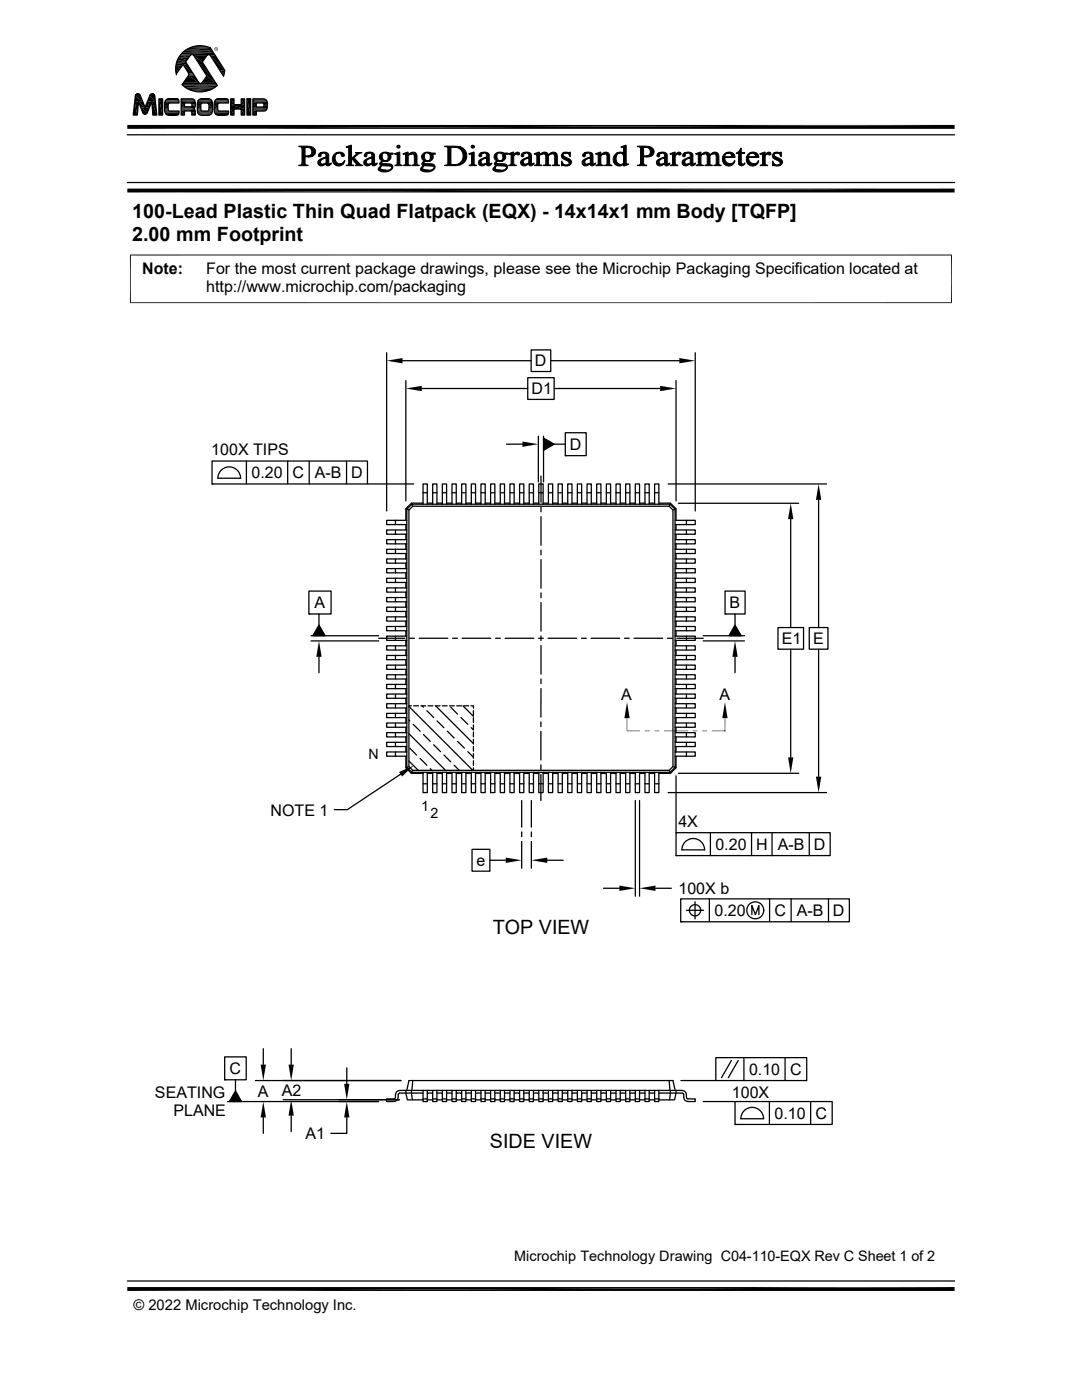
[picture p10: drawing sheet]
<svg xmlns="http://www.w3.org/2000/svg" width="216mm" height="279mm" viewBox="0 0 216 279" stroke-linecap="round" stroke-linejoin="round" font-family="sans-serif">
<g fill="none" stroke="#000" stroke-width=".25">
<path d="M27.1 18.9l-.5 4.1h.8l.2-2.7 .9 2.1a.49 .49 0 0 0 .4 .4 .49 .49 0 0 0 .5-.3M27.5 18.7l.5 .4 1 2.3 .9-2.4a.5 .5 0 0 1 .5-.3 .5 .5 0 0 1 .5 .4l.4 3.9h-.8l-.2-2.8-.9 2.2M27.5 18.7l-.4 .2M31.7 19.7h.7v3.3h-.7zM36.2 19.7h2.3a1.14 1.14 0 0 1 .4 1.6l-.3 .4 .3 .2 .1 1.1h-.7v-.6l-.2-.3h-1.3v.9h-.6zM36.3 16.9l.1 .1M36.4 17l1.6 1M36.6 13l1.1 1.8-1.4 2.1M38.1 18a5.1 5.1 0 0 0 3.7 0M38.7 11l2.6 4.2-1.2 1.5-.4-.2-2.7-4.1 1-1.4 .3-.1 .4 .2M42 9.5l2.8 4.6-.2 1.1-2.6-4.1-.4-.2-.3 .2-.9 1.3 2.9 4.7-1.5 .9M42 9.6a4.8 4.8 0 0 0-5.1 .5 4.8 4.8 0 0 0-1.7 4.8"/>
<path d="M46 19.7h.7v1.2h1.4v-1.2h.7v3.3h-.7v-1.2h-1.4v1.2h-.7zM49.3 19.7h.7v3.3h-.7zM49.3 19.7h.7M50.5 19.7h2a.84 .84 0 0 1 .9 1 1.09 1.09 0 0 1-.7 1.5h-1.6v.8h-.6zM25.4 36.4h165.1M25.4 26.9h165.1M33 20.2l.6-.5h1.6a.57 .57 0 0 1 .5 .3 .57 .57 0 0 1 0 .6h-2l-.2 .4v.7l.1 .3 .2 .2h1.9a.62 .62 0 0 1-.1 .6 .62 .62 0 0 1-.6 .2h-1.2a.96 .96 0 0 1-.9-1.2l.1-1.6M36.8 20.6h1.3l.2 .1v.5l-.1 .1h-1.4zM40.2 20.6h1.2l.2 .1 .1 1-.1 .4h-1.4l-.1-1.1zM42.3 20.2l-.3-.3-.4-.2h-1.5a.87 .87 0 0 0-.7 1.1v1a.94 .94 0 0 0 .9 1.2h1.1a.96 .96 0 0 0 1-1.2l-.1-1.6M42.9 20.2l.6-.5h1.6a.56 .56 0 0 1 .5 .9h-2l-.2 .4v.7l.1 .3 .2 .2h1.9a.62 .62 0 0 1-.1 .6 .62 .62 0 0 1-.6 .2h-1.2a.96 .96 0 0 1-1-1.2l.2-1.6M51.1 20.6h1.4l.1 .1v.5l-.1 .2h-1.4z"/>
<path d="M77.2 70.4v31.6M80.3 72h25.7M81 75.9v24.1M84.2 77.5h21.1M105.3 75.4h5.3v4.3h-5.3zM106 69.8h3.9v4.3h-3.9zM109.9 72h25.7M110.6 77.5h21.1M134.9 75.9v24.1M138.7 70.4v31.6M42.3 92h31v4.6h-31zM42.3 96.6h.1"/>
<path d="M43.5 95.4h4.5M43.5 95.4a2.26 2.26 0 0 1 2.2-2.2 2.26 2.26 0 0 1 2.3 2.2M49.2 92v4.6M57.4 92v4.6M61.7 92v4.6M69.2 92v4.6M73.3 96.6h9.2M84.4 98.3h.9M86.3 98.3h.9M88.3 98.3h.8M90.2 98.3h.8M92.1 98.3h.9"/>
<path d="M94 98.3h.9M96 98.3h.8M97.9 98.3h.8M99.8 98.3h.9M101.1 88.6h3.1M101.7 98.3h.9M103.7 98.3h.8M105.6 98.3h.8M107.4 87.1v9.1M107.5 98.3h.9M107.9 95v5.2M108.5 87.4l2.1 1.2-2.1 1.3z"/>
<path d="M108.5 87.1v9.1M109.4 98.3h.9M110.6 88.6h2.2M111.4 98.3h.8M112.8 86.4h4.2v4.5h-4.2zM112.8 90.9h.1M113.3 98.3h.8M115.2 98.3h.9M117.1 98.3h.9M119.1 98.3h.8M121 98.3h.8M122.9 98.3h.9"/>
<path d="M124.8 98.3h.9M126.8 98.3h.8M128.7 98.3h.8M130.6 98.3h.9M133.3 96.6h31.6M163.3 99.8v25.4M61.6 118h4.5v4.5h-4.5zM78.9 103.8v.9M78.9 105.8v.8M78.9 107.7v.8M78.9 109.6v.9M78.9 111.5v.9"/>
<path d="M78.9 113.5v.8M78.9 115.4v.8M78.9 117.3v.9M78.9 119.3v.8M81 101.5l.6 .3M81 104.7v1.1M81 106.6v1.1M81 108.5v1.1M81 110.5v1M81 112.4v1.1M81 114.3v1.1M81 116.2v1.1"/>
<path d="M81 118.2v1.1M81.2 101.6l1-1h51.5l1 1v51.5l-1 1h-51.5l-1-1zM81.2 115.4h-4v.8h4M81.2 117.3h-4v.9h4M81.2 119.3h-4v.8h4M81.2 109.6h-4v.9h4M81.2 111.5h-4v.9h4M81.2 113.5h-4v.8h4M81.2 107.7h-4v.8h4M81.2 105.8h-4v.8h4M81.2 103.8h-4v.9h4M81.6 101.8l.8-.8h51.1l.8 .8v51.2l-.8 .7h-51.1l-.8-.7z"/>
<path d="M82.1 100.4l.3 .6M84.4 100.4h-2.3l-1.1 1.1v2.3M84.4 100.6v-4h.9v4M85.3 100.4h1M86.3 100.6v-4h.9v4M87.2 100.4h1.1M88.3 100.6v-4h.8v4M89.1 100.4h1.1M90.2 100.6v-4h.8v4M91 100.4h1.1M92.1 100.6v-4h.9v4M93 100.4h1"/>
<path d="M94 100.6v-4h.9v4M94.9 100.4h1.1M96 100.6v-4h.8v4M96.8 100.4h1.1M97.9 100.6v-4h.8v4M98.7 100.4h1.1M99.8 100.6v-4h.9v4M100.7 100.4h1M101.7 100.6v-4h.9v4M102.6 100.4h1.1M103.7 100.6v-4h.8v4M104.5 100.4h1.1"/>
<path d="M105.6 100.6v-4h.8v4M106.4 100.4h1.1M107.5 100.6v-4h.9v4M107.9 101.2v1M107.9 103.1v5.7M107.9 109.8v.9M107.9 111.7v5.7M107.9 118.3v1M108.4 100.4h1M109.4 100.6v-4h.9v4M110.3 100.4h1.1M111.4 100.6v-4h.8v4"/>
<path d="M112.2 100.4h1.1M113.3 100.6v-4h.8v4M114.1 100.4h1.1M115.2 100.6v-4h.9v4M116.1 100.4h1M117.1 100.6v-4h.9v4M118 100.4h1.1M119.1 100.6v-4h.8v4M119.9 100.4h1.1M121 100.6v-4h.8v4M121.8 100.4h1.1M122.9 100.6v-4h.9v4"/>
<path d="M123.8 100.4h1M124.8 100.6v-4h.9v4M125.7 100.4h1.1M126.8 100.6v-4h.8v4M127.6 100.4h1.1M128.7 100.6v-4h.8v4M129.5 100.4h1.1M130.6 100.6v-4h.9v4M131.5 100.4h2.3l1.1 1.1v2.3M133.8 100.4l-.3 .6M134.7 115.4h4v.8h-4M134.7 119.3h4v.8h-4"/>
<path d="M134.7 117.3h4v.9h-4M134.7 113.5h4v.8h-4M134.7 111.5h4v.9h-4M134.7 109.6h4v.9h-4M134.7 107.7h4v.8h-4M134.7 105.8h4v.8h-4M134.7 103.8h4v.9h-4M134.9 104.7v1.1M134.9 106.6v1.1M134.9 108.5v1.1M134.9 110.5v1M134.9 112.4v1.1"/>
<path d="M134.9 114.3v1.1M134.9 116.2v1.1M134.9 118.2v1.1M134.9 101.5l-.6 .3M135.4 100.4h24M137 105.8v.8M137 107.7v.8M137 109.6v.9M137 111.5v.9M137 113.5v.8M137 115.4v.8M137 117.3v.9"/>
<path d="M137 119.3v.8M137 103.8v.9M144.7 118h4v4.5h-4zM157.8 103.6v21.6M61.6 122.5h.1M62.1 126.9h13.5M62.1 127.9h13.5M63.6 124.8l1.3 2.1h-2.5zM63.6 122.5v2.3M63.6 131.1v3.2M75.6 127.4h5.2M78.9 121.2v.8"/>
<path d="M78.9 123.1v.9M78.9 125v.9M78.9 127v.8M78.9 128.9v.8M78.9 130.8v.9M78.9 132.7v.9M78.9 134.7v.8M78.9 136.6v.8M78.9 138.5v.9M81 120.1v1.1M81 122v1.1M81 124v1"/>
<path d="M81 125.9v1.1M81 127.8v1.1M81 129.7v1.1M81 131.7v1M81 133.6v1.1M81 135.5v1.1M81 137.4v1.1M81 139.4v1M81.2 138.5h-4v.9h4M81.2 132.7h-4v.9h4M81.2 136.6h-4v.8h4M81.2 134.7h-4v.8h4"/>
<path d="M81.2 130.8h-4v.9h4M81.2 128.9h-4v.8h4M81.2 127h-4v.8h4M81.2 121.2h-4v.8h4M81.2 123.1h-4v.9h4M81.2 125h-4v.9h4M81.7 127.4h1M83.7 127.4h5.7M90.3 127.4h1M92.2 127.4h5.7M98.9 127.4h.9M100.8 127.4h5.7"/>
<path d="M107.5 127.4h.9M107.9 120.2v5.8M107.9 126.9v1M107.9 128.8v5.7M107.9 135.5v.9M107.9 137.4v5.7M109.4 127.4h5.7M116 127.4h1M117.9 127.4h5.8M124.6 127.4h1M126.5 127.4h5.7M133.2 127.4h.9"/>
<path d="M134.7 138.5h4v.9h-4M134.7 127h4v.8h-4M134.7 128.9h4v.8h-4M134.7 130.8h4v.9h-4M134.7 132.7h4v.9h-4M134.7 134.7h4v.8h-4M134.7 136.6h4v.8h-4M134.7 125h4v.9h-4M134.7 123.1h4v.9h-4M134.7 121.2h4v.8h-4M134.9 120.1v1.1M134.9 122v1.1"/>
<path d="M134.9 124v1M134.9 125.9v1.1M134.9 127.8v1.1M134.9 129.7v1.1M134.9 131.7v1M134.9 133.6v1.1M134.9 135.5v1.1M134.9 137.4v1.1M134.9 139.4v1M135.1 127.4h5.2M137 121.2v.8M137 123.1v.9"/>
<path d="M137 125v.9M137 127v.8M137 128.9v.8M137 130.8v.9M137 132.7v.9M137 134.7v.8M137 136.6v.8M137 138.5v.9M140.3 126.9h8.2M140.3 127.9h8.2M144.7 122.5h.1M146.7 124.8l1.2 2.1h-2.4z"/>
<path d="M146.7 122.5v2.3M146.7 131.1v3.2M155.2 125.2h5.1v4.4h-5.1zM157.8 129.6v21.6M161.5 125.2h3.7v4.4h-3.7zM163.3 129.6v25.4M78.9 140.4v.9M78.9 142.4v.8M78.9 144.3v.8M78.9 146.2v.9M78.9 148.1v.9M78.9 150.1v.8"/>
<path d="M79.9 154.5l-10.6 7.1h-2.6M81 141.3v1.1M81 143.2v1.1M81 145.1v1.1M81 147.1v1M81 149v1.1M81 150.9v2.3l1.1 1.1h2.3M81.2 148.1h-4v.9h4M81.2 150.1h-4v.8h4M81.2 146.2h-4v.9h4M81.2 144.3h-4v.8h4M81.2 142.4h-4v.8h4"/>
<path d="M81.2 140.4h-4v.9h4M81.6 153l-.6 .2M81.6 143.7l.2 .2M81.6 146.4l7.3 7.3M81.6 151.9l1.9 1.8M81.6 140.9h.5M81.6 141l12.7 12.7M81.8 149.3l1.3 1.4M82.4 153.7l-.3 .6M82.4 144.5l1.4 1.4M82.6 140.9h.9M83.8 151.4l1.4 1.3"/>
<path d="M84 140.9h.9M84.2 140.9l.3 .2M84.4 156.4h.9M84.4 154.1v4.1h.9v-4.1M84.5 146.6l1.4 1.4M85.2 141.8l1.3 1.4M85.3 154.3h1M85.4 140.9h1M85.9 153.4l.3 .3M86.3 156.4h.9M86.3 154.1v4.1h.9v-4.1M86.5 148.6l1.4 1.4"/>
<path d="M86.8 140.9h1M86.9 140.9l7.6 7.5M87.2 154.3h1.1M87.2 143.9l1.4 1.3M88.3 156.4h.8M88.3 154.1v4.1h.8v-4.1M88.3 140.9h.9M88.6 150.7l1.3 1.3M89.1 154.3h1.1M89.3 145.9l1.3 1.4M89.7 140.9h1M89.9 141.1l1.4 1.4"/>
<path d="M90.2 156.4h.8M90.2 154.1v4.1h.8v-4.1M90.6 152.7l1 1M91 154.3h1.1M91.1 140.9h1M91.3 148l1.4 1.3M92 143.2l1.3 1.3M92.1 154.1v4.1h.9v-4.1M92.1 156.4h.9M92.4 140.9l2.1 2.1M92.6 140.9h.9M93 154.3h1"/>
<path d="M93.3 150l1.2 1.1M94 140.9h.5v.4M94 145.2l.5 .5M94 156.4h.9M94 154.1v4.1h.9v-4.1M94.5 141.8v1M94.5 143.2v1M94.5 144.7v.9M94.5 146.1v.9M94.5 147.5v1M94.5 148.9v1M94.5 150.4v.9"/>
<path d="M94.5 151.8v1M94.5 153.2v.5M94.9 154.3h1.1M96 154.1v4.1h.8v-4.1M96 156.4h.8M96.8 154.3h1.1M97.9 154.1v4.1h.8v-4.1M97.9 156.4h.8M98.7 154.3h1.1M99.8 156.4h.9M99.8 154.1v4.1h.9v-4.1M100.7 154.3h1"/>
<path d="M101.7 156.4h.9M101.7 154.1v4.1h.9v-4.1M102.6 154.3h1.1M103.7 154.1v4.1h.8v-4.1M103.7 156.4h.8M104.1 159.8v5.3M104.5 154.3h1.1M105.6 154.1v4.1h.8v-4.1M105.6 156.4h.8M106 159.8v5.3M106.4 154.3h1.1M107.5 156.4h.9"/>
<path d="M107.5 154.1v4.1h.9v-4.1M107.9 144.1v.9M107.9 146v5.7M107.9 152.6v1M107.9 154.5v5.3M108.4 154.3h1M109.4 156.4h.9M109.4 154.1v4.1h.9v-4.1M110.3 154.3h1.1M111.4 156.4h.8M111.4 154.1v4.1h.8v-4.1M112.2 154.3h1.1"/>
<path d="M113.3 156.4h.8M113.3 154.1v4.1h.8v-4.1M114.1 154.3h1.1M115.2 154.1v4.1h.9v-4.1M115.2 156.4h.9M116.1 154.3h1M117.1 156.4h.9M117.1 154.1v4.1h.9v-4.1M118 154.3h1.1M119.1 156.4h.8M119.1 154.1v4.1h.8v-4.1M119.9 154.3h1.1"/>
<path d="M121 156.4h.8M121 154.1v4.1h.8v-4.1M121.8 154.3h1.1M122.9 156.4h.9M122.9 154.1v4.1h.9v-4.1M123.8 154.3h1M124.8 154.1v4.1h.9v-4.1M124.8 156.4h.9M125.7 154.3h1.1M126.8 159.8v19.1M126.8 154.1v4.1h.8v-4.1M126.8 156.4h.8"/>
<path d="M127.6 159.8v19.1M127.6 154.3h1.1M128.7 154.1v4.1h.8v-4.1M128.7 156.4h.8M129.5 154.3h1.1M130.6 154.1v4.1h.9v-4.1M130.6 156.4h.9M133.3 158.2h31.6M133.5 153.7l.3 .6M134.3 153l.6 .2M134.7 148.1h4v.9h-4M134.7 140.4h4v.9h-4"/>
<path d="M134.7 142.4h4v.8h-4M134.7 144.3h4v.8h-4M134.7 146.2h4v.9h-4M134.7 150.1h4v.8h-4M134.9 154.8v11.4M134.9 150.9v2.3l-1.1 1.1h-2.3M134.9 141.3v1.1M134.9 143.2v1.1M134.9 145.1v1.1M134.9 147.1v1M134.9 149v1.1M135.4 154.3h24"/>
<path d="M137 148.1v.9M137 140.4v.9M137 142.4v.8M137 144.3v.8M137 146.2v.9M137 150.1v.8M94.2 169.5h3.5v4.4h-3.5zM97.7 171.7h3.2M104.1 166v1M104.1 167.9v5.4M106 166v1M106 167.9v5.4"/>
<path d="M109.2 171.7h3.2M120.4 177.3h3.2M130.8 177.3h3.2M134.9 166.2h30.8v4.6h-30.8zM134.9 170.8h.1M135.8 179.4h33.7v4.6h-33.7zM138.7 180v3.4M140.6 169.6a2.26 2.26 0 0 0-2.3-2.3 2.26 2.26 0 0 0-2.2 2.3h4.5M141.5 179.4v4.6M141.8 166.2v4.6M150 166.2v4.6M153.6 179.4v4.6"/>
<path d="M154.1 166.2v4.6M157.9 179.4v4.6M161.5 166.2v4.6M165.3 179.4v4.6M135.8 184h.1M137 181.7h3.4M137.5 181.7a1.14 1.14 0 0 1 1.6-1.2 1.14 1.14 0 0 1 .4 1.9 1.14 1.14 0 0 1-1.9-.3v-.4M150 182.5v-1.8l.7 1.8 .7-1.8v1.8M44.8 210.9h4.3v4.6h-4.3zM44.8 215.5h.1M45.4 219.8h30.1M47 215.5v2.2"/>
<path d="M47 217.7l1.2 2.1h-2.4zM50.9 215.6h29.1M52.5 209.3v3.2M56.5 219.5h23.2M58.1 209.3v3.2M69.2 213.1v3.2M79.4 219a.8 .8 0 0 1-.8 .8M79.8 217.6h56.3M79.8 217.6a.8 .8 0 0 0-.9 .9v.6l-.2 .2h-1.6v.5h1.5M81 217.6l.3 1.9h3.1M81.2 217.6l.4-2h52.7l.4 2M82.1 217.6l.2 1.9"/>
<path d="M82.4 215.6l-.2 2M84.4 218.1l-4.7 .1-.2 .2v.6M84.4 217.6v2.2h.9v-2.2M84.4 219.3h.9M85.3 218.1h1M85.3 219.5h1M86.3 217.6v2.2h.9v-2.2M86.3 219.3h.9M87.2 219.5h1.1M87.2 218.1h1.1M88.3 217.6v2.2h.8v-2.2M88.3 219.3h.8"/>
<path d="M89.1 219.5h1.1M89.1 218.1h1.1M90.2 217.6v2.2h.8v-2.2M90.2 219.3h.8M91 218.1h1.1M91 219.5h1.1M92.1 217.6v2.2h.9v-2.2M92.1 219.3h.9M93 219.5h1M93 218.1h1M94 217.6v2.2h.9v-2.2M94 219.3h.9"/>
<path d="M94.9 219.5h1.1M94.9 218.1h1.1M96 217.6v2.2h.8v-2.2M96 219.3h.8M96.8 219.5h1.1M96.8 218.1h1.1M97.9 217.6v2.2h.8v-2.2M97.9 219.3h.8M98.7 219.5h1.1M98.7 218.1h1.1M99.8 217.6v2.2h.9v-2.2M99.8 219.3h.9"/>
<path d="M100.7 219.5h1M100.7 218.1h1M101.7 217.6v2.2h.9v-2.2M101.7 219.3h.9M102.6 219.5h1.1M102.6 218.1h1.1M103.7 217.6v2.2h.8v-2.2M103.7 219.3h.8M104.5 219.5h1.1M104.5 218.1h1.1M105.6 217.6v2.2h.8v-2.2M105.6 219.3h.8"/>
<path d="M106.4 219.5h1.1M106.4 218.1h1.1M107.5 217.6v2.2h.9v-2.2M107.5 219.3h.9M108.4 219.5h1M108.4 218.1h1M109.4 217.6v2.2h.9v-2.2M109.4 219.3h.9M110.3 219.5h1.1M110.3 218.1h1.1M111.4 217.6v2.2h.8v-2.2M111.4 219.3h.8"/>
<path d="M112.2 219.5h1.1M112.2 218.1h1.1M113.3 217.6v2.2h.8v-2.2M113.3 219.3h.8M114.1 219.5h1.1M114.1 218.1h1.1M115.2 217.6v2.2h.9v-2.2M115.2 219.3h.9M116.1 219.5h1M116.1 218.1h1M117.1 217.6v2.2h.9v-2.2M117.1 219.3h.9"/>
<path d="M118 219.5h1.1M118 218.1h1.1M119.1 217.6v2.2h.8v-2.2M119.1 219.3h.8M119.9 219.5h1.1M119.9 218.1h1.1M121 217.6v2.2h.8v-2.2M121 219.3h.8M121.8 219.5h1.1M121.8 218.1h1.1M122.9 217.6v2.2h.9v-2.2M122.9 219.3h.9"/>
<path d="M123.8 219.5h1M123.8 218.1h1M124.8 217.6v2.2h.9v-2.2M124.8 219.3h.9M125.7 219.5h1.1M125.7 218.1h1.1M126.8 217.6v2.2h.8v-2.2M126.8 219.3h.8M127.6 219.5h1.1M127.6 218.1h1.1M128.7 217.6v2.2h.8v-2.2M128.7 219.3h.8"/>
<path d="M129.5 219.5h1.1M129.5 218.1h1.1M130.6 217.6v2.2h.9v-2.2M130.6 219.3h.9M131.5 218.1l4.7 .1 .2 .2v.6a.83 .83 0 0 0 .9 .8M133.5 215.6l.2 2M133.8 217.6l-.2 1.9M134.9 217.6l-.3 1.9h-3.1M135.9 215.6h6.9M136.1 217.6a.8 .8 0 0 1 .8 .9M137 218.5v.6l.2 .2h1.5v.5h-1.4M140.3 219.8h6.4"/>
<path d="M142.8 211.1h18.2v4.5h-18.2zM145.9 211.6l-1.9 3.5M146.7 219.8h19.4v4.6h-19.4zM147.3 211.6l-2 3.5M148.4 211.1v4.5M153.5 219.8v4.6M156.7 211.1v4.5M161.8 219.8v4.6M52.5 223v3.2M58.1 222.7v3.1M69.2 223v3.2h-3.2M146.7 224.4h.1"/>
<path d="M152.4 223.3a2.26 2.26 0 0 0-2.3-2.3 2.26 2.26 0 0 0-2.3 2.3h4.6M25.4 255.7h165.1"/>
<circle cx="150.7" cy="181.7" r="1.69"/>
</g>
<g fill="none" stroke="#000" stroke-width=".2">
<path d="M33 20h2.7M33.1 19.9h2.6M33.1 19.9h2.5M33.2 19.9h2.4M33.3 19.8h2.3M33.4 19.8h2.1M35.9 11h2.1M36 11h2M36.2 19.7l2.4 .1M36.2 19.8h2.5M36.2 19.9h2.6M36.3 16.9h7"/>
<path d="M36.4 17h6.9M36.5 16.7h6.6M36.5 16.6h3.3M36.6 16.5h3.1M36.9 17.4h6M37.5 17.7h4.9M37.8 9.5h4.2M37.9 9.4h4M38.2 10.9h-2.2M38.4 9.3h3M38.4 9.2h2.9M38.4 10.9h3.2"/>
<path d="M38.5 11h2.9M38.6 11h2.7M38.7 11.1h2.6M38.7 18.3h2.5M39.6 20h2.6M39.6 19.9h2.6M39.7 19.8h2.4M39.8 19.8h2.2M39.9 19.8h2M40.2 16.6h2.9M40.3 16.6h2.7M42.8 10.9h-6.8"/>
<path d="M42.9 20h2.7M43 19.9h2.6M43 19.9h2.5M43.1 19.9h2.4M43.1 19.8h2.4M43.2 19.8h2.2M50.5 19.7l2.4 .1M50.5 19.8h2.5M50.5 19.9h2.6M50.5 20h2.7M32.9 20.5h2.8M32.9 22.2h2.8"/>
<path d="M32.9 22.3h2.8M32.9 20.4h2.8M32.9 20.3h2.8M32.9 22.4h2.8M32.9 22.5h2.8M32.9 20.2h2.8M33 20.1h2.7M33 22.6h2.7M33 22.7h2.7M33.1 22.8h2.6M33.3 22.9h2.3M33.3 22.9h2.2"/>
<path d="M35.6 22.8l-2.4 .1M36.2 20.1h2.7M36.2 20.2h2.7M36.2 21.4h2.7M36.2 21.5h2.7M36.2 21.6h2.6M36.2 21.7h2.4M36.2 21.7h2.5M36.2 21.8h2.6M36.2 21.9h2.7M36.2 22h2.7M36.2 22.1h2.7"/>
<path d="M38.7 21.6l-2.5 .1M39.4 20.5h3M39.4 22.2h3M39.4 20.4h3M39.4 22.4h3M39.4 22.5h2.9M39.4 20.2h3M39.5 22.6h2.8M39.5 20.1h2.8M39.5 22.7h2.7M39.6 22.8h2.6M39.7 22.9h2.4"/>
<path d="M39.8 22.9h2.2M42.8 22.2h2.8M42.8 20.5h2.8M42.8 20.4h2.8M42.8 22.3h2.8M42.8 20.3h2.8M42.8 22.4h2.8M42.8 22.5h2.8M42.8 20.2h2.8M42.9 22.6h2.7M42.9 20.1h2.7M42.9 22.7h2.7"/>
<path d="M43 22.8h2.6M43.2 22.9h2.2M45.5 22.8l-2.4 .1M50.5 20.1h2.7M50.5 20.2h2.8M50.5 20.4h2.8M50.5 20.5h2.8M50.5 21.4h2.8M50.5 21.7h2.8M50.5 21.8h2.8M50.5 22h2.7M50.5 22h2.6"/>
<path d="M50.5 22.1h2.5M50.5 22.1h2.4M26 50.8v9.7M189.9 50.8v9.7M189.9 50.9h-164M25.9 60.4h164M125.1 143.3v2.6h2.6M132.5 145.9h4.8M142 145.9h2.7M144.7 143.3v2.6"/>
</g>
<g fill="#000" stroke="#000" stroke-width=".2">
<path d="M80.4 30.7h.3zM118.9 30.7h.2zM123.9 29.3l.3 .1zM151.6 30.7h.3z"/>
<path d="M60.2 29.4h1.1l-.4 .1v1.6h1.5l-1.5 .1v1.6l.6 .3h-1.9v-.1a.5 .5 0 0 0 .7-.6z" fill-rule="evenodd"/>
<path d="M59.6 29.2h1.6a1.27 1.27 0 0 1 1.7 1.5l-.5 .4h-1a.87 .87 0 0 0 .8-.9 .87 .87 0 0 0-.9-.8h-1.1z" fill-rule="evenodd"/>
<path d="M60.9 31.2h1.3z" fill-rule="evenodd"/>
<path d="M63.6 30.7l.3-.2h.6a.54 .54 0 0 0-.5 .7l-.3 .1-.2-.2z" fill-rule="evenodd"/>
<path d="M63.6 32l.9-.5h.6l-.6 .2a.54 .54 0 0 0-.5 .5 .54 .54 0 0 0 .4 .6h.5a.76 .76 0 0 1-1.1 .3 .76 .76 0 0 1-.2-1.1z" fill-rule="evenodd"/>
<path d="M63.9 30.5a1.1 1.1 0 0 1 1.7 .6v1.5l.1 .1 .3 .1a.48 .48 0 0 1-.5 .3 .48 .48 0 0 1-.4-.4l-.3-.1 .3-.1v-1h-.5a.45 .45 0 0 0 .5-.4 .45 .45 0 0 0-.3-.5z" fill-rule="evenodd"/>
<path d="M64.4 32.8l.7-.1z" fill-rule="evenodd"/>
<path d="M65.7 32.7l.4-.2-.1 .3z" fill-rule="evenodd"/>
<path d="M66.6 30.9l.5-.4h.5a.99 .99 0 0 0-.6 1.6l.5 .5 1 .1a1.32 1.32 0 0 1-1.8 0 1.32 1.32 0 0 1-.1-1.8z" fill-rule="evenodd"/>
<path d="M67.1 30.5a1.03 1.03 0 0 1 1.6 .6v.1a.46 .46 0 0 1-.5-.1 .46 .46 0 0 1-.2-.4z" fill-rule="evenodd"/>
<path d="M67.8 32.7l.5-.1 .5-.5-.3 .6z" fill-rule="evenodd"/>
<path d="M69.1 29.3l.2 .1z" fill-rule="evenodd"/>
<path d="M69.1 29.3l1-.3v3.7l.5 .4h-1.5l.3-.2 .2-.3v-3l-.1-.2z" fill-rule="evenodd"/>
<path d="M70.9 30.4h1.3l-.7 .4-.9 .7 1.1 1.1 .7 .5h-1.5l.2-.3-1-1.2 1-.8v-.2z" fill-rule="evenodd"/>
<path d="M72.8 30.7l.2-.2h.7a.54 .54 0 0 0-.5 .7 .31 .31 0 0 1-.5 0 .31 .31 0 0 1 .1-.5z" fill-rule="evenodd"/>
<path d="M72.7 32l.9-.5h.6l-.6 .2a.53 .53 0 0 0-.5 .6 .53 .53 0 0 0 .5 .5h.5a.77 .77 0 0 1-1.1 .3 .77 .77 0 0 1-.3-1.1z" fill-rule="evenodd"/>
<path d="M73 30.5a1.06 1.06 0 0 1 1.7 .6l.1 1.5 .3 .2a.48 .48 0 0 1-.5 .3 .48 .48 0 0 1-.4-.4l-.2-.1 .2-.1v-1h-.5a.46 .46 0 0 0 .5-.4 .46 .46 0 0 0-.2-.5z" fill-rule="evenodd"/>
<path d="M73.6 32.8l.6-.1z" fill-rule="evenodd"/>
<path d="M74.9 32.7l.3-.2-.1 .3z" fill-rule="evenodd"/>
<path d="M75.7 33.3l.5-.2a.44 .44 0 0 0-.3 .5 .44 .44 0 0 0 .5 .3l.6 .1h-1.4a.42 .42 0 0 1 .1-.7z" fill-rule="evenodd"/>
<path d="M76 30.6l.6-.2 .9 .1h-.7a.84 .84 0 0 0-.5 .8 .84 .84 0 0 0 .5 .8h.7l-1.1 .1-.2 .1v.3l1 .1a.85 .85 0 0 1 1.2 .7l-.5 .6a2.24 2.24 0 0 1-1.8 .2l-.5-.2h1.4a.83 .83 0 0 0 1.1-.7l-.3-.2h-1.2a.53 .53 0 0 1-.6 0 .53 .53 0 0 1-.2-.6l.5-.4-.5-.3a.83 .83 0 0 1 .2-1.2z" fill-rule="evenodd"/>
<path d="M76.4 32.2l1-.1z" fill-rule="evenodd"/>
<path d="M76.8 30.5l1.6 .1v.2h-.5a.82 .82 0 0 1-.4 1.3h-.6a.81 .81 0 0 0 .6-.8 .81 .81 0 0 0-.7-.8z" fill-rule="evenodd"/>
<path d="M78.7 30.7h.3z" fill-rule="evenodd"/>
<path d="M78.7 30.7l1.1-.3v2.1a.37 .37 0 0 0 .4 .5v.1h-1.4l.4-.4v-1.5l-.1-.4z" fill-rule="evenodd"/>
<path d="M80.4 30.7l1-.3v.5h-.5z" fill-rule="evenodd"/>
<path d="M80.9 30.9l1.3-.2-.8 .4 .1 1.6 .4 .4h-1.4l.4-.4z" fill-rule="evenodd"/>
<path d="M81.7 30.7a.83 .83 0 0 1 .9-.4 .83 .83 0 0 1 .6 .8v1.6l.5 .4h-1.5l.3-.2 .2-.2-.1-1.7-.2-.3z" fill-rule="evenodd"/>
<path d="M84.1 33.3l.5-.2a.44 .44 0 0 0-.2 .5 .44 .44 0 0 0 .4 .3l.6 .1h-1.4a.42 .42 0 0 1 .1-.7z" fill-rule="evenodd"/>
<path d="M84.5 30.6l.5-.2 .9 .1h-.7a.84 .84 0 0 0-.5 .8 .84 .84 0 0 0 .5 .8h.7l-1.1 .1-.2 .1v.3l1.1 .1a.82 .82 0 0 1 1.1 .8l-.5 .5a2.24 2.24 0 0 1-1.8 .2l-.5-.2h1.4a.83 .83 0 0 0 1.2-.7l-.4-.2h-1.2a.53 .53 0 0 1-.6 0 .53 .53 0 0 1-.2-.6l.5-.4-.4-.3a.83 .83 0 0 1 .2-1.2z" fill-rule="evenodd"/>
<path d="M84.8 32.2l1-.1z" fill-rule="evenodd"/>
<path d="M85.2 30.5l1.6 .1v.2h-.5a.82 .82 0 0 1-.4 1.3h-.6a.81 .81 0 0 0 .6-.8 .81 .81 0 0 0-.7-.8z" fill-rule="evenodd"/>
<path d="M88.7 29.2h2l1.3 .2-2 .1v3.3l1.9 .1-1 .2h-2.2v-.1a.46 .46 0 0 0 .7-.5v-2.8a.44 .44 0 0 0-.7-.4z" fill-rule="evenodd"/>
<path d="M90.7 29.4h1.3l.6 .4 .5 .7v.8a1.77 1.77 0 0 1-1.2 1.6h-1.2a1.66 1.66 0 0 0 1.7-1.8 1.66 1.66 0 0 0-1.7-1.7z" fill-rule="evenodd"/>
<path d="M93.6 30.7h.3z" fill-rule="evenodd"/>
<path d="M93.6 30.7l1-.3v2.1a.36 .36 0 0 0 .1 .4 .36 .36 0 0 0 .4 .1v.1h-1.5v-.1a.38 .38 0 0 0 .5-.5v-1.6l-.1-.1z" fill-rule="evenodd"/>
<path d="M95.7 30.7l.2-.2h.6a.44 .44 0 0 0-.4 .6 .31 .31 0 0 1-.5 .1 .31 .31 0 0 1 .1-.5z" fill-rule="evenodd"/>
<path d="M95.6 32l.9-.5h.6l-.6 .2a.53 .53 0 0 0-.5 .5 .53 .53 0 0 0 .5 .6h.4a.77 .77 0 0 1-1 .3 .77 .77 0 0 1-.3-1.1z" fill-rule="evenodd"/>
<path d="M95.9 30.5l.5-.1a.98 .98 0 0 1 1.2 .5v1.7l.4 .2a.48 .48 0 0 1-.5 .3 .48 .48 0 0 1-.4-.4l-.2-.1 .2-.1v-1h-.5a.47 .47 0 0 0 .5-.4 .47 .47 0 0 0-.2-.5z" fill-rule="evenodd"/>
<path d="M96.5 32.8l.6-.1z" fill-rule="evenodd"/>
<path d="M97.8 32.7l.3-.2-.1 .3z" fill-rule="evenodd"/>
<path d="M98.6 33.3l.5-.2a.44 .44 0 0 0-.3 .5 .44 .44 0 0 0 .5 .3l.6 .1h-1.4a.42 .42 0 0 1 .1-.7z" fill-rule="evenodd"/>
<path d="M98.9 30.6l.6-.2 .9 .1h-.7a.84 .84 0 0 0-.6 .8 .84 .84 0 0 0 .6 .8h.7l-1.1 .1-.2 .4 1.3 .1a.72 .72 0 0 1 .9 .6 .72 .72 0 0 1-.7 .8l-1.2 .2-.9-.3h1.4a.82 .82 0 0 0 1.1-.7l-.3-.2h-1.2a.52 .52 0 0 1-.6-.1 .52 .52 0 0 1-.2-.5l.4-.4-.4-.3a.83 .83 0 0 1 .2-1.2z" fill-rule="evenodd"/>
<path d="M99.3 32.2l1-.1z" fill-rule="evenodd"/>
<path d="M99.7 30.5l1.6 .1v.2h-.6a.82 .82 0 0 1-.3 1.3h-.6a.82 .82 0 0 0 .5-.8 .82 .82 0 0 0-.6-.8z" fill-rule="evenodd"/>
<path d="M101.5 30.7h.2z" fill-rule="evenodd"/>
<path d="M101.5 30.7l1-.3v.5h.2l-.2 .3v1.5l.5 .4h-1.5l.5-.4v-1.7l-.1-.2z" fill-rule="evenodd"/>
<path d="M102.7 30.7h.2l-.4 .2z" fill-rule="evenodd"/>
<path d="M102.7 30.7l.2-.2a.4 .4 0 0 1 .5-.1 .4 .4 0 0 1 .2 .5h-.2z" fill-rule="evenodd"/>
<path d="M104.1 30.7l.3-.2h.6a.54 .54 0 0 0-.5 .7 .31 .31 0 0 1-.5 0 .31 .31 0 0 1 .1-.5z" fill-rule="evenodd"/>
<path d="M104 32l.9-.5h.6l-.6 .2a.53 .53 0 0 0-.5 .6 .53 .53 0 0 0 .5 .5h.5a.77 .77 0 0 1-1.1 .3 .77 .77 0 0 1-.3-1.1z" fill-rule="evenodd"/>
<path d="M104.4 30.5a1.06 1.06 0 0 1 1.6 .6l.1 1.5 .3 .2a.48 .48 0 0 1-.5 .3 .48 .48 0 0 1-.4-.4l-.2-.1 .2-.1v-1h-.4a.46 .46 0 0 0 .4-.4 .46 .46 0 0 0-.2-.5z" fill-rule="evenodd"/>
<path d="M104.9 32.8l.6-.1z" fill-rule="evenodd"/>
<path d="M106.2 32.7l.4-.2-.2 .3z" fill-rule="evenodd"/>
<path d="M106.6 30.7h.3z" fill-rule="evenodd"/>
<path d="M106.6 30.7l1.1-.3v.5h-.6l-.1-.1z" fill-rule="evenodd"/>
<path d="M107.1 30.9l1.3-.2-.7 .4v1.6l.4 .4h-1.4v-.1a.4 .4 0 0 0 .4-.5z" fill-rule="evenodd"/>
<path d="M107.9 30.7l.1-.1a.84 .84 0 0 1 1.4 .3l.2 .1-.2 .1 .1 1.6 .4 .4h-1.5l.5-.4v-1.6l-.4-.4z" fill-rule="evenodd"/>
<path d="M109.5 30.8l.2-.2 .5 .1-.6 .3-.2-.1z" fill-rule="evenodd"/>
<path d="M109.7 30.6a.84 .84 0 0 1 .9-.2 .84 .84 0 0 1 .6 .7v1.4a.37 .37 0 0 0 .5 .5v.1h-1.5l.5-.4v-1.5l-.3-.5z" fill-rule="evenodd"/>
<path d="M112 32.2h.1a.95 .95 0 0 0 1 .8h.5l-1.6 .1z" fill-rule="evenodd"/>
<path d="M112.2 30.7l.2-.2h.5a.39 .39 0 0 0-.5 .3 .39 .39 0 0 0 .2 .5 1.68 1.68 0 0 1 1.4 .9l-.2 .7-.7 .1a.49 .49 0 0 0 .4-.5 .49 .49 0 0 0-.5-.5l-.2-.1a.78 .78 0 0 1-.6-1.2z" fill-rule="evenodd"/>
<path d="M112.4 30.5l.4-.1 .8 .1z" fill-rule="evenodd"/>
<path d="M112.2 33h1.4l-.3 .1z" fill-rule="evenodd"/>
<path d="M112.4 30.5l1.4-.1v.8l-.2-.1a.7 .7 0 0 0-.7-.6z" fill-rule="evenodd"/>
<path d="M116.4 30.7l.2-.2h.6a.54 .54 0 0 0-.5 .7 .31 .31 0 0 1-.4 0 .31 .31 0 0 1 .1-.5z" fill-rule="evenodd"/>
<path d="M116.4 31.9l.9-.4h.5l-.6 .2a.54 .54 0 0 0-.5 .5 .54 .54 0 0 0 .4 .6h.5a.79 .79 0 0 1-1 .3 .79 .79 0 0 1-.4-.9z" fill-rule="evenodd"/>
<path d="M116.6 30.5l.2-.1a.95 .95 0 0 1 1.5 .8v1.4l.4 .2a.48 .48 0 0 1-.5 .3 .48 .48 0 0 1-.4-.4l-.2-.1 .2-.1v-1h-.5a.45 .45 0 0 0 .5-.4 .45 .45 0 0 0-.2-.5z" fill-rule="evenodd"/>
<path d="M117.1 32.8l.7-.1z" fill-rule="evenodd"/>
<path d="M118.5 32.7l.3-.2-.1 .3z" fill-rule="evenodd"/>
<path d="M118.9 30.7l1-.3v.5h-.6z" fill-rule="evenodd"/>
<path d="M119.3 30.9l1.4-.2-.8 .4v1.4a.39 .39 0 0 0 .1 .4 .39 .39 0 0 0 .4 .1v.1h-1.5l.5-.4z" fill-rule="evenodd"/>
<path d="M120.1 30.7a.83 .83 0 0 1 .9-.3 .83 .83 0 0 1 .6 .7l.1 1.6 .4 .4h-1.4l.4-.4v-1.7l-.3-.3z" fill-rule="evenodd"/>
<path d="M122.8 30.7l.3-.2h.6a1.2 1.2 0 0 0-.8 1.2 1.2 1.2 0 0 0 .9 1.1h-1l-.2-.1a1.41 1.41 0 0 1 .2-2z" fill-rule="evenodd"/>
<path d="M123.1 30.5a1.12 1.12 0 0 1 1.3 .1z" fill-rule="evenodd"/>
<path d="M123.9 29.3l1-.3v3.3l.3 .5h-.8l-.4 .2a1.15 1.15 0 0 1-1.2-.2h1l.6-.2v-1.5l-.3-.5h.3v-.9v-.3z" fill-rule="evenodd"/>
<path d="M124.4 32.8l1-.1v.1l-1 .3z" fill-rule="evenodd"/>
<path d="M127.7 29.4h1.1l-.4 .1v1.6h1.6l-1.6 .1v1.2a.47 .47 0 0 0 .1 .5 .47 .47 0 0 0 .6 .1v.1h-1.9l.4-.2 .2-.3z" fill-rule="evenodd"/>
<path d="M127.2 29.2h1.6a1.31 1.31 0 0 1 1.7 1.3l-.4 .6h-1.2a.86 .86 0 0 0 .9-.7 .86 .86 0 0 0-.6-.9l-1.5-.1z" fill-rule="evenodd"/>
<path d="M128.4 31.2h1.4z" fill-rule="evenodd"/>
<path d="M131.2 30.7l.3-.2h.6l-.4 .2-.1 .3a.3 .3 0 0 1-.4 .2 .3 .3 0 0 1 0-.5z" fill-rule="evenodd"/>
<path d="M131.1 32l.9-.5h.6l-.7 .3a.5 .5 0 0 0-.4 .5 .5 .5 0 0 0 .5 .5h.5a.77 .77 0 0 1-1.1 .3 .77 .77 0 0 1-.3-1.1z" fill-rule="evenodd"/>
<path d="M131.5 30.5l1-.1a.65 .65 0 0 1 .6 .5l.1 1.7 .3 .2a.48 .48 0 0 1-.5 .3 .48 .48 0 0 1-.4-.4l-.2-.1 .2-.1v-1h-.4a.47 .47 0 0 0 .4-.4 .47 .47 0 0 0-.2-.5z" fill-rule="evenodd"/>
<path d="M132 32.8l.6-.1z" fill-rule="evenodd"/>
<path d="M133.3 32.7l.3-.2-.1 .3z" fill-rule="evenodd"/>
<path d="M133.7 30.7h.3z" fill-rule="evenodd"/>
<path d="M133.7 30.7l1-.3v.5h.2l-.2 .3v1.2a.45 .45 0 0 0 .6 .6v.1h-1.6l.5-.4v-1.8l-.1-.1z" fill-rule="evenodd"/>
<path d="M134.9 30.7h.3l-.5 .2z" fill-rule="evenodd"/>
<path d="M134.9 30.7a.49 .49 0 0 1 .5-.4 .49 .49 0 0 1 .5 .5 .47 .47 0 0 1-.7-.1z" fill-rule="evenodd"/>
<path d="M136.3 30.7l.3-.2h.6a.44 .44 0 0 0-.5 .6 .31 .31 0 0 1-.4 .1 .31 .31 0 0 1 0-.5z" fill-rule="evenodd"/>
<path d="M136.2 32l.9-.5h.6l-.6 .2a.53 .53 0 0 0-.5 .5 .53 .53 0 0 0 .5 .6h.5a.77 .77 0 0 1-1.1 .3 .77 .77 0 0 1-.3-1.1z" fill-rule="evenodd"/>
<path d="M136.6 30.5l1-.1a.65 .65 0 0 1 .7 .5v1.7l.4 .2a.48 .48 0 0 1-.5 .3 .48 .48 0 0 1-.5-.4l-.2-.1 .2-.1v-1h-.4a.47 .47 0 0 0 .4-.4 .47 .47 0 0 0-.2-.5z" fill-rule="evenodd"/>
<path d="M137.1 32.8l.6-.1z" fill-rule="evenodd"/>
<path d="M138.4 32.7l.4-.2-.1 .3z" fill-rule="evenodd"/>
<path d="M138.8 30.7h.3z" fill-rule="evenodd"/>
<path d="M138.8 30.7l1.1-.3v.5h-.6l-.1-.1z" fill-rule="evenodd"/>
<path d="M139.3 30.9l1.3-.2-.7 .4v1.6l.5 .4h-1.5l.4-.4z" fill-rule="evenodd"/>
<path d="M140.1 30.7l.2-.1a.84 .84 0 0 1 1.3 .3l.2 .1-.2 .1 .1 1.6 .4 .4h-1.4l.4-.4v-1.7l-.4-.3z" fill-rule="evenodd"/>
<path d="M141.8 30.8l.1-.2 .5 .1-.8 .2z" fill-rule="evenodd"/>
<path d="M141.9 30.6a.85 .85 0 0 1 1-.2 .85 .85 0 0 1 .5 .9l.1 1.4 .4 .4h-1.5v-.1a.37 .37 0 0 0 .5-.5v-1.2a.52 .52 0 0 0-.5-.6z" fill-rule="evenodd"/>
<path d="M144.5 30.8l.3-.3 .6 .1-.5 .1-.3 .6h-.4z" fill-rule="evenodd"/>
<path d="M144.8 30.5a1.15 1.15 0 0 1 1.9 .9h-2.1l.3 .9 .8 .4h-1.2a1.51 1.51 0 0 1-.3-1.4h1.8a.62 .62 0 0 0-.6-.7z" fill-rule="evenodd"/>
<path d="M144.5 32.7h1.3a.84 .84 0 0 0 .8-.7 .94 .94 0 0 1-.9 1.1h-.6z" fill-rule="evenodd"/>
<path d="M147.8 29.6h.1v.8h.7v.2h-.7v1.9l.3 .3h-.8v-2.2l-.5-.1 .6-.4z" fill-rule="evenodd"/>
<path d="M147.4 32.8l.9-.1 .4-.2-.1 .3a.65 .65 0 0 1-1.2 0z" fill-rule="evenodd"/>
<path d="M149.2 30.9l.4-.4 .5 .1a.72 .72 0 0 0-.7 .7h-.4z" fill-rule="evenodd"/>
<path d="M149.6 30.5h.1a1.13 1.13 0 0 1 1.7 .9h-2a1.09 1.09 0 0 0 1.1 1.3h-1.3l-.2-.4v-1h1.7v-.4l-.3-.3z" fill-rule="evenodd"/>
<path d="M149.2 32.7h1.4a.84 .84 0 0 0 .7-.7 1.15 1.15 0 0 1-.7 1.1 1.15 1.15 0 0 1-1.3-.3z" fill-rule="evenodd"/>
<path d="M151.6 30.7l1.1-.3v.5h.1l-.1 .3v1.5l.5 .4h-1.5l.4-.4v-1.4v-.5z" fill-rule="evenodd"/>
<path d="M152.8 30.7h.3l-.4 .2z" fill-rule="evenodd"/>
<path d="M152.9 30.6a.43 .43 0 0 1 .6-.3 .43 .43 0 0 1 .3 .6h-.4l-.6-.2z" fill-rule="evenodd"/>
<path d="M154.1 32.2h.1a.95 .95 0 0 0 1 .8h.5l-1.6 .1z" fill-rule="evenodd"/>
<path d="M154.3 30.7l.2-.2h.5a.38 .38 0 0 0-.5 .2 .38 .38 0 0 0 .2 .5l.8 .4a.73 .73 0 0 1 .6 .6 .73 .73 0 0 1-.4 .8h-.5a.46 .46 0 0 0 .5-.4 .46 .46 0 0 0-.5-.5l-.3-.2a.93 .93 0 0 1-.8-.7z" fill-rule="evenodd"/>
<path d="M154.5 30.5l.4-.1 .8 .1z" fill-rule="evenodd"/>
<path d="M154.3 33h1.4l-.3 .1z" fill-rule="evenodd"/>
<path d="M154.5 30.5l1.4-.1v.8h-.1a.8 .8 0 0 0-.8-.7z" fill-rule="evenodd"/>
<circle cx="79.5" cy="29.3" r=".31"/>
<circle cx="94.3" cy="29.3" r=".31"/>
</g>
<g fill="#000">
<path d="M27 19.1l1 .1h-1zM27 19.1h1v.1zM27 19.2l1.5 1.1h-1.6zM27 19.2h1l.5 1.1zM27 19.1h1zM27.1 19h.9zM27.1 19l.9 .1zM27.1 18.9h.8zM27.1 18.9l.8 .1zM27.2 18.8l.7 .1zM27.2 18.8h.6zM27.2 18.8h.5z"/>
<path d="M27.3 18.7l.4 .1zM27.3 18.7h.4zM27.4 18.7h.2zM27.4 18.7h.3zM27.5 18.7h.1zM29.9 19.1l1.1 1.1h-1.6zM29.9 19.1h1l.1 1.1zM29.9 19.1h1zM29.9 19l1 .1zM29.9 19h.9zM30 19h.8zM30 18.9h.8z"/>
<path d="M30 18.9l.8 .1zM30.1 18.8l.7 .1zM30.1 18.8h.6zM30.1 18.8h.5zM30.2 18.7l.4 .1zM30.2 18.7h.4zM30.2 18.7h.3zM30.3 18.7h.2zM31.7 19.7l.7 3.3h-.7zM31.7 19.7h.7v3.3zM33.5 19.7h2zM33.5 19.7h1.9z"/>
<path d="M33.5 19.7h1.8zM33.6 19.7h1.7zM35 13.8l.6 .6h-.5zM35 13.8h1l-.4 .6zM35.1 13.2l.9 .6h-1zM35.1 13.2h1.4l-.5 .6zM35.1 14.4l.1 .5zM35.1 14.4h.5l-.4 .5zM35.1 13l1.4 .2h-1.4zM35.1 13h1.5l-.1 .2zM35.3 12.4l1.9 .2h-2zM35.3 12.4h1.7l.2 .2z"/>
<path d="M35.4 12l1.6 .4h-1.7zM35.4 12h1.9l-.3 .4zM35.6 11.5l1.7 .5h-1.9zM35.6 11.5h2.1l-.4 .5zM36.6 13l1.9 1.6h-.9zM36.6 13h.8l1.1 1.6zM37.6 15.1l2.1 1.4h-3.1zM37.6 15.1h1.2l.9 1.4zM37.6 14.6l.9 .1zM37.7 14.7h.9zM37.7 15l1.1 .1zM37.7 14.7l.9 .1z"/>
<path d="M37.7 14.9l1 .1zM37.7 14.8l1 .1zM37.7 14.9h1zM38.7 11.1l1.7 1.3h-.9zM38.7 11.1h2.6l-.9 1.3zM38.7 18.2l1.9 .1zM39 9.2h1.8zM39.3 18.3h1.3zM39.5 12.4l2.6 2.8h-.8zM39.5 12.4h.9l1.7 2.8zM39 9.2h1.7zM39.6 9.1l1.1 .1z"/>
<path d="M39.6 9.1h.6zM39.9 19.7l2 .1zM39.9 19.7h2zM40 19.7h1.9zM40 19.7h1.8zM40.1 19.7h1.7zM40.1 19.7h1.6zM41.3 15.2l1.7 1.3h-2.7zM41.3 15.2h.8l.9 1.3zM41.6 10.9h1.2zM41.7 10.9h1.2zM41.8 10.9l1.1 .1z"/>
<path d="M41.9 11h1zM41.9 11l1 .1zM42 11.1l2.9 3h-1zM42 11.1h.9l2 3zM42.8 9.8v.1zM42.8 9.7v.1zM42.8 9.9l.1 .2zM42.9 9.5l-.1 .2zM42.9 9.7l-.1 .1zM42.9 9.9v.2zM42.9 10.1h.1zM42.8 9.7l.1-.1z"/>
<path d="M42.9 10l.1 .1zM42.9 9.5h.1zM43 10.1l.1 .1zM43 9.4l.1 .1zM43.1 10.1h.2zM43.1 9.4l.2 .1zM43.3 10.1h.1zM43.3 19.7h2zM43.3 9.4v.2zM43.4 9.9l-.1 .1zM43.4 19.7h1.9zM43.4 19.7h1.8z"/>
<path d="M43.3 9.6l.1 .1zM43.3 9.4l.1 .1zM43.3 10l.2-.1zM43.4 9.8v.1zM43.4 9.7v.1zM43.5 19.7h1.7zM43.4 9.5l.1 .2zM43.5 9.8l-.1 .1zM43.5 9.7l-.1 .1zM43.9 14.1l.9 .5h-.6zM43.9 14.1h1l-.1 .5zM44.2 14.6l.4 .6z"/>
<path d="M44.2 14.6h.6l-.2 .6zM46 19.7l.7 1.2h-.7zM46 19.7h.7v1.2zM48.1 19.7l.7 1.2h-.7zM48.1 19.7h.7v1.2zM49.3 19.7l.7 3.3h-.7zM49.3 19.7h.7v3.3zM25.4 37.6h165.1l-165.1 .8zM25.4 38.4l165.1-.8v.8zM25.4 24.9h165.1l-165.1 .8zM25.4 25.7l165.1-.8v.8zM26.9 20.3h.7z"/>
<path d="M26.9 20.3l.5 2.7h-.8zM26.9 20.3h.7l-.2 2.7zM27.6 20.3h.9zM27.6 20.3l1.4 1.1h-.9zM27.6 20.3h.9l.5 1.1zM28.1 21.4l1.3 1h-.9zM28.1 21.4h1.7l-.4 1zM28.5 22.4h.9zM28.5 22.4l.9 .1zM28.5 22.5h.9zM28.5 22.5l.8 .1zM28.6 22.6h.7z"/>
<path d="M28.6 22.6l.7 .1zM28.6 22.7h.7zM28.6 22.7h.6zM28.7 22.7h.5zM28.7 22.7l.4 .1zM28.8 22.8h.3zM28.8 22.8h.2zM28.9 22.8h.1zM29.4 20.2l.4 1.2h-.8zM29.4 20.2h.9l-.5 1.2zM30.3 20.2l1 2.8h-.8zM30.3 20.2h.7l.3 2.8z"/>
<path d="M32.9 20.7l.7 .1zM32.9 20.7h.7zM32.9 20.8h.7zM32.9 20.8l.6 .2h-.6zM32.9 20.8h.7l-.1 .2zM32.9 21l.6 .7h-.6zM32.9 21h.6v.7zM32.9 21.7l.7 .1h-.7zM32.9 21.7h.6l.1 .1zM32.9 21.8h.7zM32.9 21.8l.7 .1zM32.9 21.9l.7 .1z"/>
<path d="M32.9 22h.7zM32.9 20.6h1zM32.9 20.6h.9zM32.9 20.6h.8zM32.9 20.6l.7 .1zM32.9 22l.8 .1zM32.9 22.1h.8zM32.9 22.1h.9zM32.9 22.1l.9 .1zM33.4 22.9l2 .1zM33.5 23h1.7zM33.5 23h1.9z"/>
<path d="M33.6 23h1.6zM33.6 23h1.4zM36.2 20.6l.6 .7h-.6zM36.2 20.6h.6v.7zM36.2 22.1l.6 .9h-.6zM36.2 22.1h.6v.9zM38.1 20.6h.8zM38.1 22.1h.8zM38.1 20.6h.9zM38.1 21.3h.8zM38.1 22.1l.8 .1zM38.2 22.2h.7z"/>
<path d="M38.2 20.6h.8zM38.2 21.3h.7zM38.2 22.2l.7 .1zM38.2 20.6l.8 .1zM38.2 21.2l.7 .1zM38.2 22.3l.7 .1zM38.3 20.7h.7zM38.2 21.2h.7zM38.3 21.2h.6zM38.3 22.4h.7zM38.3 22.4l.7 .6h-.7zM38.3 22.4h.7v.6z"/>
<path d="M38.3 20.7l.7 .1zM38.3 20.8l.7 .1zM38.3 21.1l.6 .1zM38.3 20.9l.7 .1h-.7zM38.3 20.9h.7v.1zM38.3 21l.7 .1zM38.3 21.1h.6zM38.3 21.1h.7zM39.4 20.7l.7 .1zM39.4 20.7h.7zM39.4 20.8h.7zM39.4 20.8l.7 .2h-.7z"/>
<path d="M39.4 20.8h.7v.2zM39.4 21l.7 .7h-.7zM39.4 21h.7v.7zM39.4 21.7l.7 .1h-.7zM39.4 21.7h.7v.1zM39.4 21.8h.7zM39.4 21.8l.7 .1zM39.4 21.9l.7 .1zM39.4 22h.8zM39.4 20.6h1zM39.4 20.6h.9zM39.4 20.6h.8z"/>
<path d="M39.4 20.6l.8 .1zM39.4 20.7h.8zM39.4 22l.8 .1zM39.4 22.1h.8zM39.4 22.1h.9zM39.4 22.1l1 .1zM39.9 22.9l1.8 .1zM39.9 22.9h2zM40.1 23h1.3zM40.1 23h1.6zM41.3 20.6h1.1zM41.4 20.6h1z"/>
<path d="M41.5 20.6h.9zM41.4 22.2h1zM41.5 22.1h.9zM41.6 20.6l.8 .1zM41.6 22.1h.8zM41.6 20.7h.8zM41.6 22l.8 .1zM41.6 20.7l.8 .1zM41.7 20.8h.7zM41.7 22h.7zM41.7 20.8l.7 .2h-.7zM41.7 20.8h.7v.2z"/>
<path d="M41.7 21.8h.7zM41.7 21.8l.7 .1zM41.7 21.9l.7 .1zM41.7 21.9h.7zM41.7 21l.7 .7h-.7zM41.7 21h.7v.7zM41.7 21.7l.7 .1h-.7zM41.7 21.7h.7v.1zM42.7 20.7l.8 .1zM42.7 20.7h.8zM42.7 20.8h.8zM42.7 20.8l.7 .2h-.7z"/>
<path d="M42.7 20.8h.8l-.1 .2zM42.7 21l.7 .7h-.7zM42.7 21h.7v.7zM42.7 21.7l.8 .1h-.8zM42.7 21.7h.7l.1 .1zM42.7 21.8h.8zM42.7 21.8l.8 .1zM42.7 21.9l.8 .1zM42.8 20.6h1zM42.8 20.6h.9zM42.8 20.6h.8zM42.8 20.6l.7 .1z"/>
<path d="M42.8 20.7h.7zM42.8 22h.7zM42.8 22l.8 .1zM42.8 22.1h.8zM42.8 22.1l.9 .1zM43.3 22.9l2 .1zM43.4 23h1.7zM43.4 23h1.9zM43.5 23h1.6zM43.5 23h1.4zM46 20.9l2.8 .9h-2.8zM46 20.9h2.8v.9z"/>
<path d="M46 21.8l.7 1.2h-.7zM46 21.8h.7v1.2zM48.1 21.8l.7 1.2h-.7zM48.1 21.8h.7v1.2zM50.5 20.6l.6 .8h-.6zM50.5 20.6h.6v.8zM50.5 22.2l.6 .8h-.6zM50.5 22.2h.6v.8zM52.4 20.6h.9zM52.5 20.6h.8zM52.5 21.4h.8zM52.5 21.3l.8 .1z"/>
<path d="M52.5 21.3h.8zM52.6 20.6h.7zM52.6 21.3h.7zM52.6 20.6l.7 .1zM52.6 21.2l.7 .1zM52.6 20.7h.8zM52.6 20.7l.8 .1h-.7zM52.6 20.7h.8v.1zM52.6 21.1h.7zM52.6 21.1h.8zM52.6 21.1l.7 .1zM52.6 21.2h.7z"/>
<path d="M52.7 20.8l.7 .3h-.7zM52.7 20.8h.7v.3zM52.7 21.1h.7zM77.2 72l3.1-.5v1zM81 77.5l3.2-.5v1.1zM131.7 77l3.2 .5-3.2 .6zM135.6 71.5l3.1 .5-3.1 .5zM104.2 88.1l3.2 .5-3.2 .6zM108.5 87.4l2.1 1.2-2.1 1.3zM163.3 96.6l.6 3.2h-1.1zM157.8 100.4l.5 3.2h-1.1zM63.6 124.8l1.3 2.1h-2.5z"/>
<path d="M63.6 127.9l.6 3.2h-1.1zM146.7 127.9l.5 3.2h-1.1zM146.7 124.8l1.2 2.1h-2.4zM79.6 154.1l3-1.3-2.4 2.2zM125.1 140.1l.5 3.2h-1zM128.7 145.8h.9l-.9 .1zM128.7 145.9l.9-.1v.1zM130.6 145.8h1l-1 .1zM130.6 145.9l1-.1v.1zM138.2 145.8h1l-1 .1zM138.2 145.9l1-.1v.1zM140.1 145.8h1l-1 .1z"/>
<path d="M140.1 145.9l1-.1v.1zM144.7 140.1l.5 3.2h-1.1zM157.2 151.2h1.1l-.5 3.1zM162.8 155h1.1l-.6 3.2zM100.9 171.2l3.2 .5-3.2 .5zM106 171.7l3.2-.5v1zM123.6 176.7l3.2 .6-3.2 .5zM127.6 177.3l3.2-.6v1.1zM47 217.7l1.2 2.1h-2.4zM52 212.5h1.1l-.6 3.1zM57.6 212.5h1l-.5 3.1zM68.7 216.3h1l-.5 3.2z"/>
<path d="M52.5 219.8l.6 3.2h-1.1zM58.1 219.5l.5 3.2h-1zM69.2 219.8l.5 3.2h-1zM25.4 256.9h165.1l-165.1 .7zM25.4 257.6l165.1-.7v.7z"/>
</g>
<path d="M37.3 9.7h4.8M37.5 17.9h4.9M36.2 20.4h2.7" fill="none" stroke="#000" stroke-width=".23"/>
<path d="M36.1 10.7h6.7M36.5 17.2h6.8M36.9 9.9h5.4" fill="none" stroke="#000" stroke-width=".34"/>
<path d="M35.1 12.8h2.3M36.4 10.3h6.2" fill="none" stroke="#000" stroke-width=".4"/>
<path d="M35.6 11.3h2.4" fill="none" stroke="#000" stroke-width=".42"/>
<path d="M36.3 16.8h6.9M38 18.1h3.8M50.5 21.5h2.8" fill="none" stroke="#000" stroke-width=".21"/>
<path d="M37 17.6h5.9" fill="none" stroke="#000" stroke-width=".3"/>
<g font-size="3.9">
<text x="26.4" y="43.5">100-Lead Plastic Thin Quad Flatpack (EQX) - 14x14x1 mm Body [TQFP]</text>
<text x="26.4" y="48.1">2.00 mm Footprint</text>
<text x="98.3" y="186.4">TOP VIEW</text>
<text x="97.8" y="229.2">SIDE VIEW</text>
</g>
<g font-size="3.2">
<text x="28.4" y="54.7">Note:</text>
<text x="41.1" y="58.3">http://www.microchip.com/packaging</text>
<text x="41.1" y="54.7">For the most current package drawings, please see the Microchip Packaging Specification located at</text>
<text x="106.7" y="73.1">D</text>
<text x="106.1" y="78.7">D1</text>
<text x="113.7" y="89.8">D</text>
<text x="42.2" y="90.8">100X TIPS</text>
<text x="50.2" y="95.4">0.20</text>
<text x="58.4" y="95.4">C</text>
<text x="62.8" y="95.4">A-B</text>
<text x="70" y="95.4">D</text>
<text x="62.8" y="121.4">A</text>
<text x="145.6" y="121.4">B</text>
<text x="156" y="128.5">E1</text>
<text x="162.2" y="128.5">E</text>
<text x="124" y="139.7">A</text>
<text x="143.6" y="139.7">A</text>
<text x="54" y="162.8">NOTE 1</text>
<text x="135.4" y="165">4X</text>
<text x="95.1" y="172.8">e</text>
<text x="142.7" y="169.6">0.20</text>
<text x="150.9" y="169.6">H</text>
<text x="155.2" y="169.6">A-B</text>
<text x="162.4" y="169.6">D</text>
<text x="135.4" y="178.4">100X b</text>
<text x="142.6" y="182.8">0.20</text>
<text x="154.5" y="182.8">C</text>
<text x="159" y="182.8">A-B</text>
<text x="166.2" y="182.8">D</text>
<text x="45.8" y="214.4">C</text>
<text x="149.5" y="214.5">0.10</text>
<text x="157.6" y="214.5">C</text>
<text x="30.9" y="219.2">SEATING</text>
<text x="51.5" y="218.9">A</text>
<text x="56.2" y="218.7">A2</text>
<text x="146" y="219.1">100X</text>
<text x="34.6" y="222.8">PLANE</text>
<text x="60.9" y="227.3">A1</text>
<text x="154.5" y="223.3">0.10</text>
<text x="162.7" y="223.3">C</text>
</g>
<g font-size="2.9">
<text x="102.6" y="251.7">Microchip Technology Drawing C04-110-EQX Rev C Sheet 1 of 2</text>
<text x="26.6" y="261.3">© 2022 Microchip Technology Inc.</text>
</g>
<g font-size="2.8">
<text x="73.5" y="151.5">N</text>
<text x="84.1" y="161.8">1</text>
<text x="85.9" y="163.3">2</text>
</g>
<text font-size=".6" x="43" y="10">R</text>
</svg>
